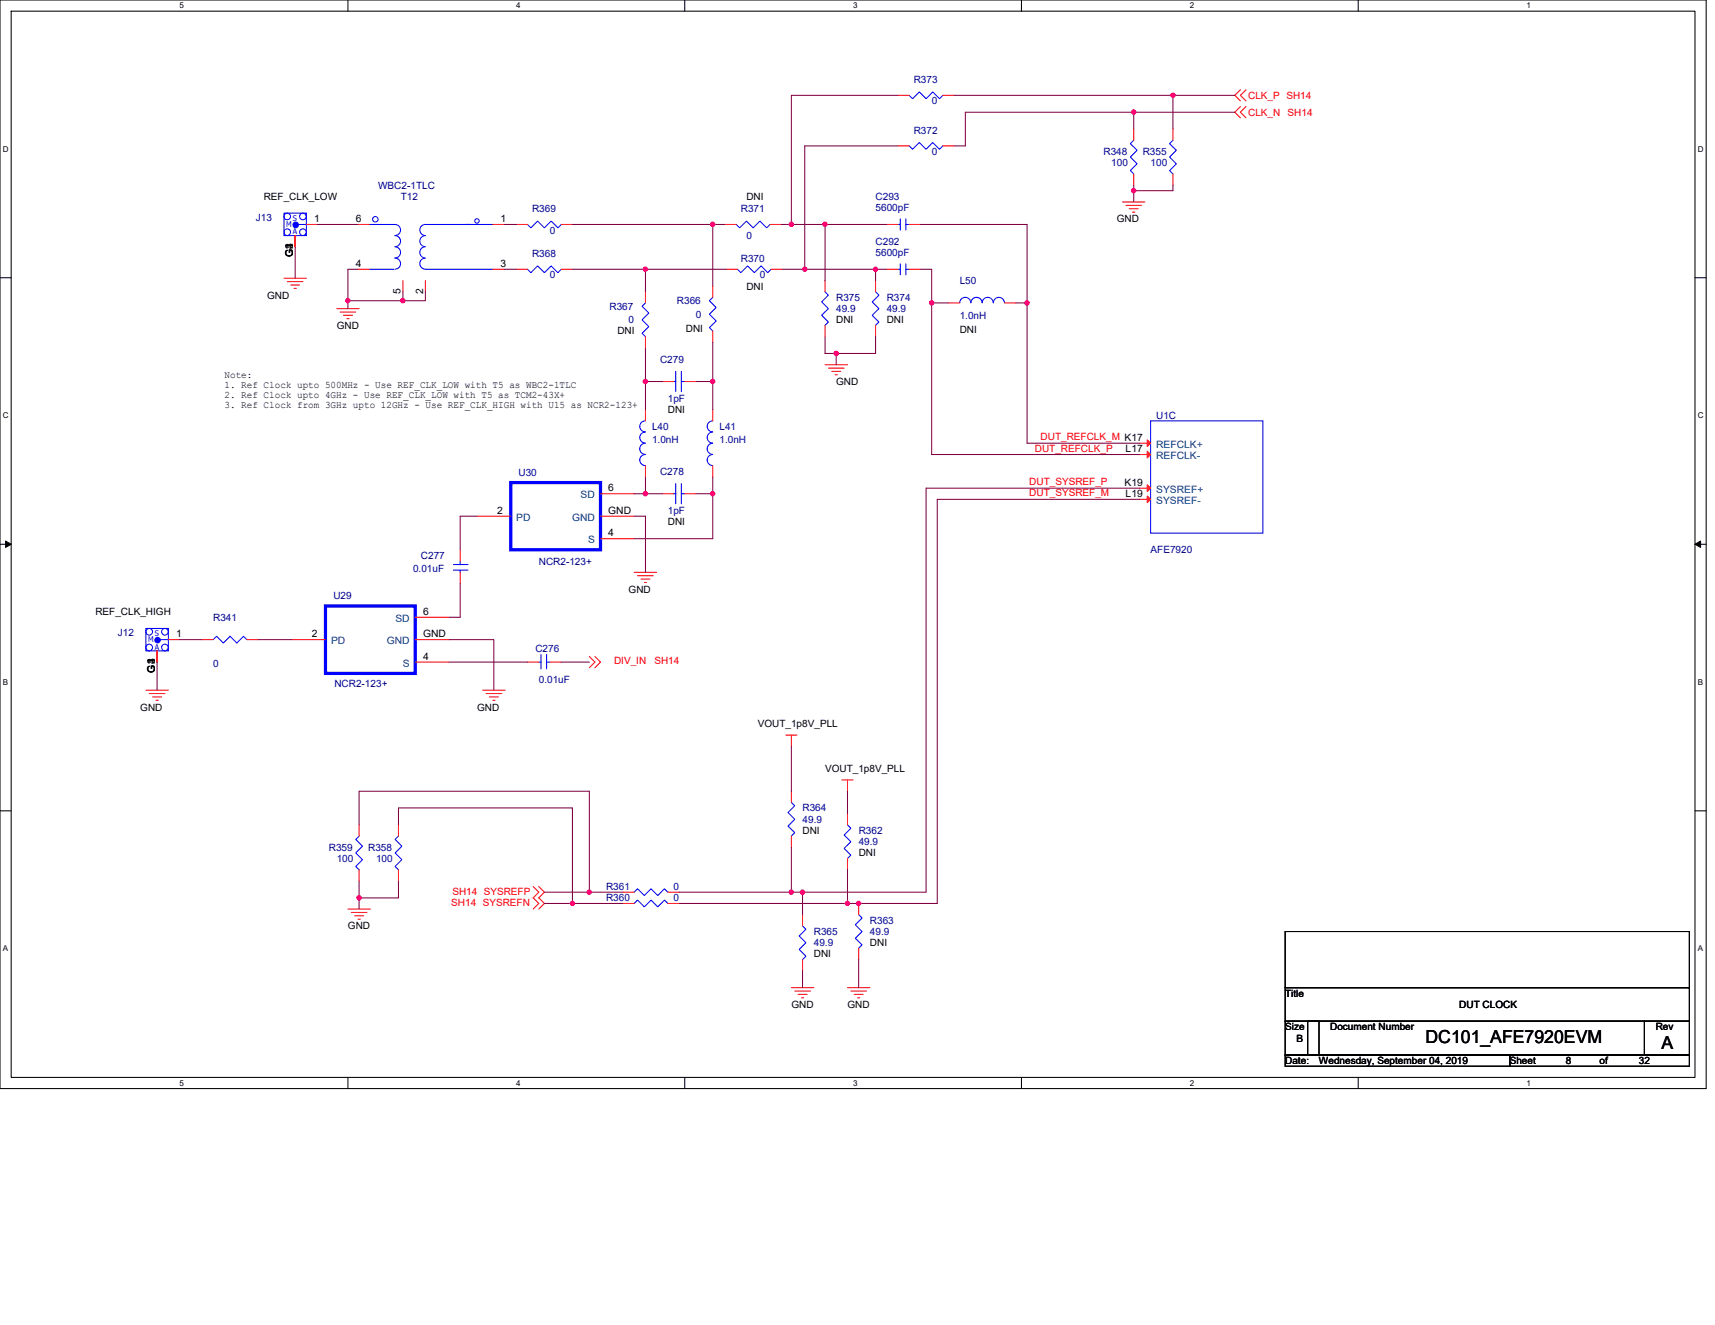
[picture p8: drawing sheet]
<svg xmlns="http://www.w3.org/2000/svg" width="279mm" height="216mm" viewBox="0 0 279 216" stroke-linecap="round" stroke-linejoin="round" font-family="sans-serif">
<path d="M0 0h278v177.4h-278zM1.8 1.8h274.3v173.8h-274.3z" fill="none" stroke="#000" stroke-width=".17"/>
<g fill="#fff">
<path d="M29.3 .2h.7v1.5h-.7z"/>
<path d="M29.3 175.7h.7v1.5h-.7z"/>
</g>
<path d="M56.7 0v1.8M56.7 175.6v1.8" fill="none" stroke="#000" stroke-width=".17"/>
<g fill="#fff">
<path d="M84.1 .2h.7v1.5h-.7z"/>
<path d="M84.1 175.7h.7v1.5h-.7z"/>
</g>
<path d="M111.5 0v1.8M111.5 175.6v1.8" fill="none" stroke="#000" stroke-width=".17"/>
<g fill="#fff">
<path d="M139 .2h.7v1.5h-.7z"/>
<path d="M139 175.7h.7v1.5h-.7z"/>
</g>
<path d="M166.4 0v1.8M166.4 175.6v1.8" fill="none" stroke="#000" stroke-width=".17"/>
<g fill="#fff">
<path d="M193.8 .2h.8v1.5h-.8z"/>
<path d="M193.8 175.7h.8v1.5h-.8z"/>
</g>
<path d="M221.3 0v1.8M221.3 175.6v1.8" fill="none" stroke="#000" stroke-width=".17"/>
<g fill="#fff">
<path d="M248.7 .2h.7v1.5h-.7z"/>
<path d="M248.7 175.7h.7v1.5h-.7z"/>
<path d="M.5 23.5h.9v1.5h-.9z"/>
<path d="M276.6 23.5h1v1.5h-1z"/>
<path d="M.5 67h.9v1.4h-.9z"/>
<path d="M276.6 67h1v1.4h-1z"/>
</g>
<path d="M0 45.3h1.8M276.1 45.3h1.9" fill="none" stroke="#000" stroke-width=".17"/>
<g fill="#fff">
<path d="M.5 110.4h.8v1.5h-.8z"/>
<path d="M276.6 110.4h.9v1.5h-.9z"/>
</g>
<path d="M0 88.7h1.8M276.1 88.7h1.9" fill="none" stroke="#000" stroke-width=".17"/>
<path d="M.9 88.2l.9 .5-.9 .5zM276.1 88.7l1-.5v1z" fill="#000" stroke="#000" stroke-width=".16"/>
<g fill="#fff">
<path d="M.5 153.8h.8v1.5h-.8z"/>
<path d="M276.6 153.8h.9v1.5h-.9z"/>
</g>
<path d="M0 132.1h1.8M276.1 132.1h1.9M209.4 151.8h65.8v9.1h-65.8zM209.4 160.9h65.8v5.5h-65.8zM209.4 166.4h5.5v5.5h-5.5zM209.4 171.9h36.6v1.8h-36.6zM213 166.4h54.9v5.5h-54.9zM246 171.9h29.2v1.8h-29.2zM267.9 166.4h7.3v5.5h-7.3z" fill="none" stroke="#000" stroke-width=".17"/>
<g fill="none" stroke="#f00" stroke-width=".17">
<path d="M146.3 15.5h1.8M153.6 15.5h1.8M202.1 14.6l-.9 .9 .9 .9M202.1 17.4l-.9 .9 .9 .9M203 14.6l-.9 .9 .9 .9M203 17.4l-.9 .9 .9 .9M48.1 38.4v1.8M49.9 36.6h1.9M58.3 36.6h1.9M80.3 36.6h1.8M84.1 36.6h1.8M91.4 36.6h1.9"/>
<path d="M118.1 36.6h1.9M125.5 36.6h1.8M144.5 36.6h1.8M146.3 23.8h1.8M148.1 36.6h1.8M153.6 23.8h1.8M182.9 32.9h3.6M183.4 33.5h2.6M184 34h1.4M184.5 34.6h.4M184.7 21v1.9M184.7 28.3v1.9"/>
<path d="M191.1 21v1.9M191.1 28.3v1.9M46.3 45.3h3.6M46.8 45.9h2.6M47.3 46.4h1.5M47.9 47h.4M54.9 50.3h3.6M55.4 50.8h2.6M55.9 51.4h1.5M56.5 51.9h.4M58.3 43.9h1.9M65.6 45.7v1.8"/>
<path d="M69.3 45.7v1.8M80.3 43.9h1.8M84.1 43.9h1.8M91.4 43.9h1.9M105.2 47.5v1.9M105.2 54.9v1.8M116.1 46.6v1.9M116.1 53.9v1.9M118.3 43.9h1.8M125.6 43.9h1.9M134.4 45.7v1.8M134.4 53v1.9"/>
<path d="M134.4 59.4h3.7M135 60h2.5M142.6 45.7v1.8M142.6 53v1.9M144.5 43.9h1.8M148.1 43.9h1.8M154.5 49.4h1.9M163.7 49.4h1.8M105.2 75.9v1.8M105.2 66.7v1.9M107.9 62.2h1.8M111.5 62.2h1.9"/>
<path d="M116.1 75.9v1.8M116.1 66.7v1.9M135.5 60.5h1.5M136.1 61.1h.3M185.6 74.1h1.9M185.6 72.2h1.9M185.6 79.5h1.9M75 93.3v1.8M75 89.6v1.8M77.7 84.1h5.5M97.8 87.8h5.5M97.8 84.1h5.5"/>
<path d="M97.8 80.5h5.5M103.3 93.3h3.7M103.9 93.8h2.5M104.4 94.4h1.5M105 94.9h.3M107.9 80.5h1.8M111.5 80.5h1.9M185.6 81.4h1.9M23.8 112.5h3.6M24.3 113h2.6M24.9 113.6h1.4M25.4 114.1h.4"/>
<path d="M25.6 106.1v1.8M27.4 104.2h1.9M32.9 104.2h1.8M40.2 104.2h1.9M47.5 104.2h5.5M67.6 107.9h5.6M67.6 104.2h5.6M67.6 100.6h5.6M78.6 112.5h3.7M79.2 113h2.5M79.7 113.6h1.5M80.3 114.1h.3"/>
<path d="M85.9 107.9h1.9M89.6 107.9h1.8M96 107l.9 .9-.9 .9M96.9 107l.9 .9-.9 .9M128 119.8h1.8M128.9 119.8v1.8M58.5 134.4v1.8M64.9 134.4v1.8M128.9 128.9v1.8M128.9 136.2v1.9M137.2 127.1h1.8M138.1 127.1v1.8"/>
<path d="M138.1 132.6v1.8M138.1 139.9v1.8M56.7 148.1h3.6M57.2 148.7h2.6M57.8 149.2h1.4M58.3 149.8h.4M58.5 141.7v1.9M64.9 141.7v1.9M86.9 144.5l.9 .9-.9 .9 .9 .9-.9 .9M87.8 144.5l.9 .9-.9 .9 .9 .9-.9 .9M101.5 145.4h1.8M101.5 147.2h1.8"/>
<path d="M108.8 145.4h1.8M108.8 147.2h1.8M130.7 149v1.9M130.7 156.4v1.8M139.9 147.2v1.8M139.9 154.5v1.9M128.9 160.9h3.7M129.5 161.5h2.5M130 162h1.5M130.6 162.6h.3M138.1 160.9h3.6M138.6 161.5h2.6"/>
<path d="M139.2 162h1.4M139.7 162.6h.4"/>
</g>
<g fill="none" stroke="#00f" stroke-width=".17">
<path d="M148.1 15.5l.6 .6 1.1-1.1 1.1 1.1 1.1-1.1 1.1 1.1 .5-.6M46.3 34.7h3.6v3.7h-3.6zM48.6 36.6h1.3M60.2 36.6h4.2a.9 .9 0 0 1 .9 .9 .9 .9 0 0 1-1 .9M64.3 38.4a.91 .91 0 0 1 1 .9 .91 .91 0 0 1-1 .9 .91 .91 0 0 1 1 .9 .91 .91 0 0 1-1 .9M69.3 38.4a.91 .91 0 0 0-.9 .9 .91 .91 0 0 0 .9 .9 .91 .91 0 0 0-.9 .9 .91 .91 0 0 0 .9 .9M75.9 36.6h4.4M76.6 36.6h-7.3a.9 .9 0 0 0-.9 .9 .9 .9 0 0 0 .9 .9M85.9 36.6l.6 .5 1.1-1.1 1.1 1.1 1.1-1.1 1.1 1.1 .5-.5M120 36.6l.5 .5 1.1-1.1 1.1 1.1 1.1-1.1 1.1 1.1 .6-.5M146.3 36.6h.4M146.7 35.6v1.9"/>
<path d="M147.6 36.6h.5M147.6 35.6v1.9M148.1 23.8l.6 .5 1.1-1.1 1.1 1.1 1.1-1.1 1.1 1.1 .5-.5M184.7 22.9l-.6 .5 1.2 1.1-1.2 1.1 1.2 1.1-1.2 1.1 .6 .5M191.1 22.9l-.6 .5 1.1 1.1-1.1 1.1 1.1 1.1-1.1 1.1 .6 .5M60.2 43.9h4M64.3 42.1a.9 .9 0 0 1 1 .9 .9 .9 0 0 1-1 .9M69.3 42.1a.91 .91 0 0 0-.9 .9 .91 .91 0 0 0 .9 .9h11M85.9 43.9l.6 .5 1.1-1.1 1.1 1.1 1.1-1.1 1.1 1.1 .5-.5M105.2 49.4l-.6 .5 1.1 1.1-1.1 1.1 1.1 1.1-1.1 1.1 .6 .6M116.1 48.5l-.5 .5 1.1 1.1-1.1 1.1 1.1 1.1-1.1 1.1 .5 .5M120.1 43.9l.6 .5 1.1-1.1 1.1 1.1 1.1-1.1 1.1 1.1 .5-.5"/>
<path d="M134.4 47.5l.6 .6-1.1 1.1 1.1 1.1-1.1 1.1 1.1 1.1-.6 .5M142.6 47.5l.6 .6-1.1 1.1 1.1 1.1-1.1 1.1 1.1 1.1-.6 .5M146.3 43.9h.4M146.7 43v1.8M147.6 43.9h.5M147.6 43v1.8M156.4 49.3a.9 .9 0 0 1 .9-.8 .9 .9 0 0 1 .9 .8M158.2 49.3a.91 .91 0 0 1 .9-.8 .91 .91 0 0 1 .9 .8M160 49.3a.9 .9 0 0 1 .9-.8 .9 .9 0 0 1 .9 .8M161.8 49.3a.9 .9 0 0 1 .9-.8 .9 .9 0 0 1 .9 .8M105.1 70.4a.91 .91 0 0 0-.9 .9 .91 .91 0 0 0 .9 .9 .92 .92 0 0 0-.9 .9 .92 .92 0 0 0 .9 1 .9 .9 0 0 0-.9 .9 .9 .9 0 0 0 .9 .9M105.1 68.6a.9 .9 0 0 0-.9 .9 .9 .9 0 0 0 .9 .9"/>
<path d="M109.7 62.2h.4M110.1 78.8v3.3M110.1 60.5v3.3M111 78.8v3.3M111 60.5v3.3M111 62.2h.5M116.1 70.4a.91 .91 0 0 0-.9 .9 .91 .91 0 0 0 .9 .9 .92 .92 0 0 0-.9 .9 .92 .92 0 0 0 .9 1 .9 .9 0 0 0-.9 .9 .9 .9 0 0 0 .9 .9M116.1 68.6a.9 .9 0 0 0-.9 .9 .9 .9 0 0 0 .9 .9M187.5 68.6h18.2v18.3h-18.2zM73.9 92h2.3M73.9 92.9h2.3M75 92.9v.4"/>
<path d="M75 91.4v.6M109.7 80.5h.4M111 80.5h.5M23.8 102.4h3.6v3.7h-3.6zM26.1 104.2h1.3M34.7 104.2l.6-.5 1.1 1.1 1.1-1.1 1.1 1.1M40.2 104.2l-.5-.5-1.1 1.1M87.8 107.9h.3M88.1 106.6v2.4M89 107.9h.6M89 106.6v2.4M58.5 136.2l-.5 .6 1.1 1.1-1.1 1.1 1.1 1.1-1.1 1.1 .5 .5"/>
<path d="M64.9 136.2l-.5 .6 1.1 1.1-1.1 1.1 1.1 1.1-1.1 1.1 .5 .5M128.9 130.7l.6 .6-1.1 1.1 1.1 1.1-1.1 1.1 1.1 1.1-.6 .5M138.1 134.4l.5 .6-1.1 1.1 1.1 1.1-1.1 1 1.1 1.1-.5 .6M103.3 145.4l.6-.6 1.1 1.1 1.1-1.1 1.1 1.1 1-1.1 .6 .6M103.3 147.2l.6-.5 1.1 1.1 1.1-1.1 1.1 1.1 1-1.1 .6 .5M130.7 150.9l.6 .5-1.1 1.1 1.1 1.1-1.1 1.1 1.1 1.1-.6 .6M139.9 149l.5 .6-1.1 1.1 1.1 1.1-1.1 1.1 1.1 1.1-.5 .5"/>
<circle cx="46.8" cy="37.8" r=".53"/>
<circle cx="46.8" cy="35.3" r=".53"/>
<circle cx="49.3" cy="35.3" r=".54"/>
<circle cx="49.3" cy="37.8" r=".54"/>
<circle cx="61.1" cy="35.7" r=".45"/>
<circle cx="77.7" cy="36" r=".36"/>
<circle cx="24.3" cy="102.9" r=".54"/>
<circle cx="24.3" cy="105.5" r=".54"/>
<circle cx="26.9" cy="102.9" r=".54"/>
<circle cx="26.9" cy="105.5" r=".54"/>
</g>
<g fill="#00f" stroke="#00f" stroke-width=".17">
<circle cx="25.7" cy="104.3" r=".45"/>
<circle cx="48.2" cy="36.6" r=".45"/>
</g>
<path d="M83.2 78.6h14.6v11h-14.6zM53 98.7h14.6v11h-14.6z" fill="none" stroke="#00f" stroke-width=".53"/>
<g fill="#f00" stroke="#f00" stroke-width=".17">
<path d="M186.9 73.5l.6 .6-.6 .5z"/>
<path d="M186.9 71.7l.6 .5-.6 .6z"/>
<path d="M186.9 80.8l.6 .6-.6 .5z"/>
<path d="M186.9 79l.6 .5-.6 .6z"/>
</g>
<g fill="none" stroke="#800040" stroke-width=".17">
<path d="M146.3 15.5h-17.4v21.1M155.4 15.5h35.7M184.7 18.3h16.5M184.7 18.3h-27.4v5.5h-1.9M184.7 18.3v2.7M191.1 15.5h10.1M191.1 15.5v5.5M51.8 36.6h6.5M82.1 36.6h2M93.3 36.6h22.8M116.1 36.6h2M116.1 36.6v10"/>
<path d="M127.3 36.6h1.6M128.9 36.6h5.5M134.4 36.6h10.1M134.4 36.6v9.1M146.3 23.8h-15.2v20.1M149.9 36.6h17.4v12.8M184.7 30.2v.9M184.7 31.1v1.8M191.1 30.2v.9h-6.4M48.1 40.2v5.1M56.7 49v1.3M56.7 49h8.9"/>
<path d="M58.3 43.9h-1.6v5.1M65.6 47.5v1.5M69.3 47.5v1.5h-3.7M82.1 43.9h2M93.3 43.9h11.9M105.2 43.9h13.1M105.2 43.9v3.6M105.2 56.7v5.5M116.1 55.8v6.4M127.5 43.9h3.6M131.1 43.9h11.5M134.4 54.9v2.7h1.8"/>
<path d="M136.2 57.6v1.8M142.6 43.9v1.8M142.6 54.9v2.7h-6.4M142.6 43.9h1.9M149.9 43.9h1.9v5.5M151.8 49.4h2.7M151.8 49.4v24.7h33.8M165.5 49.4h1.8M167.3 49.4v22.8h18.3M105.2 62.2h2.7M105.2 77.7v2.8M105.2 62.2v4.5"/>
<path d="M113.4 62.2h2.7M116.1 77.7v2.8M116.1 62.2v4.5M185.6 79.5h-34.7v65.9h-20.2M75 95.1v5.5h-1.8M77.7 84.1h-2.7v5.5M103.3 80.5h1.9M103.3 84.1h1.9v9.2M105.2 80.5h2.7M113.4 80.5h2.7M116.1 80.5v7.3h-12.8M185.6 81.4h-32.9v65.8h-14.6"/>
<path d="M25.6 107.9v4.6M29.3 104.2h3.6M42.1 104.2h5.4M73.2 107.9h12.7M73.2 104.2h7.3v8.3M91.4 107.9h4.6M58.5 134.4v-5.5h37.5v16.5M64.9 134.4v-2.7h28.4v15.5M128.9 138.1v7.3M128.9 121.6v7.3M138.1 128.9v3.7M58.5 143.6v2.7"/>
<path d="M58.5 146.3v1.8M64.9 143.6v2.7h-6.4M88.7 145.4h7.3M88.7 147.2h4.6M93.3 147.2h8.2M96 145.4h5.5M110.6 145.4h18.3M110.6 147.2h27.5M128.9 145.4h1.8M130.7 158.2v2.7M130.7 145.4v3.6M138.1 141.7v5.5"/>
<path d="M139.9 156.4v4.5"/>
</g>
<g fill="#f0f" stroke="#f0f" stroke-width=".17">
<circle cx="167.3" cy="49.4" r=".36"/>
<circle cx="151.8" cy="49.4" r=".36"/>
<circle cx="139.9" cy="147.2" r=".35"/>
<circle cx="130.7" cy="145.4" r=".36"/>
<circle cx="128.9" cy="145.4" r=".36"/>
<circle cx="191.1" cy="15.5" r=".36"/>
<circle cx="184.7" cy="18.3" r=".36"/>
<circle cx="184.7" cy="31.1" r=".36"/>
<circle cx="58.5" cy="146.3" r=".36"/>
<circle cx="96" cy="145.4" r=".36"/>
<circle cx="93.2" cy="147.2" r=".35"/>
<circle cx="105.1" cy="43.9" r=".36"/>
<circle cx="116.1" cy="62.2" r=".35"/>
<circle cx="105.1" cy="62.2" r=".36"/>
<circle cx="105.1" cy="80.4" r=".36"/>
<circle cx="116.1" cy="80.4" r=".35"/>
<circle cx="138.1" cy="147.2" r=".35"/>
<circle cx="56.7" cy="49" r=".35"/>
<circle cx="65.6" cy="49" r=".36"/>
<circle cx="116.1" cy="36.6" r=".36"/>
<circle cx="134.4" cy="36.6" r=".36"/>
<circle cx="128.9" cy="36.6" r=".36"/>
<circle cx="142.6" cy="43.9" r=".35"/>
<circle cx="131.1" cy="43.9" r=".36"/>
<circle cx="136.2" cy="57.6" r=".36"/>
</g>
<g font-size="2.9">
<text x="232.2" y="169.9">DC101_AFE7920EVM</text>
<text x="270.7" y="170.9">A</text>
</g>
<g font-size="1.7">
<text x="47.7" y="41.9" transform="rotate(-90 47.7 41.9)">G1</text>
<text x="47.7" y="40.6" transform="rotate(-90 47.7 40.6)">2</text>
<text x="47.7" y="40.6" transform="rotate(-90 47.7 40.6)">3</text>
<text x="47.7" y="40.6" transform="rotate(-90 47.7 40.6)">4</text>
<text x="51.2" y="36.2">1</text>
<text x="58" y="36.2">6</text>
<text x="81.6" y="36.2">1</text>
<text x="58" y="43.5">4</text>
<text x="65.3" y="47.9" transform="rotate(-90 65.3 47.9)">5</text>
<text x="68.9" y="47.9" transform="rotate(-90 68.9 47.9)">2</text>
<text x="81.6" y="43.5">3</text>
<text x="183.4" y="73.7">L17</text>
<text x="81" y="83.7">2</text>
<text x="99.1" y="83.7">GND</text>
<text x="99.1" y="80.1">6</text>
<text x="183.2" y="79.2">K19</text>
<text x="183.4" y="81">L19</text>
<text x="99.1" y="87.4">4</text>
<text x="68.9" y="100.2">6</text>
<text x="28.7" y="103.8">1</text>
<text x="50.8" y="103.8">2</text>
<text x="68.9" y="107.5">4</text>
<text x="68.9" y="103.8">GND</text>
<text x="25.2" y="109.6" transform="rotate(-90 25.2 109.6)">G1</text>
<text x="25.2" y="108.3" transform="rotate(-90 25.2 108.3)">2</text>
<text x="25.2" y="108.3" transform="rotate(-90 25.2 108.3)">3</text>
<text x="25.2" y="108.3" transform="rotate(-90 25.2 108.3)">4</text>
</g>
<g font-size="1.7" fill="#004080">
<text x="188.4" y="74.8">REFCLK-</text>
<text x="188.4" y="73">REFCLK+</text>
<text x="94.6" y="81.2">SD</text>
<text x="188.4" y="82.1">SYSREF-</text>
<text x="188.4" y="80.3">SYSREF+</text>
<text x="84.1" y="84.9">PD</text>
<text x="93.2" y="84.9">GND</text>
<text x="95.8" y="88.5">S</text>
<text x="64.4" y="101.3">SD</text>
<text x="53.9" y="105">PD</text>
<text x="63" y="105">GND</text>
<text x="65.6" y="108.6">S</text>
</g>
<g font-size="1.6" fill="#000080">
<text x="148.9" y="13.5">R373</text>
<text x="151.8" y="17">0</text>
<text x="148.9" y="21.8">R372</text>
<text x="151.8" y="25.3">0</text>
<text x="179.8" y="25.3">R348</text>
<text x="181" y="27.1">100</text>
<text x="186.2" y="25.3">R355</text>
<text x="187.5" y="27.1">100</text>
<text x="61.6" y="30.7">WBC2-1TLC</text>
<text x="65.3" y="32.6">T12</text>
<text x="86.7" y="34.6">R369</text>
<text x="120.7" y="34.6">R371</text>
<text x="142.6" y="32.6">C293</text>
<text x="142.6" y="34.4">5600pF</text>
<text x="41.7" y="36">J13</text>
<text x="86.7" y="41.9">R368</text>
<text x="89.6" y="38.1">0</text>
<text x="121.6" y="39">0</text>
<text x="142.6" y="39.9">C292</text>
<text x="142.6" y="41.7">5600pF</text>
<text x="89.6" y="45.4">0</text>
<text x="120.7" y="42.6">R370</text>
<text x="123.8" y="45.4">0</text>
<text x="156.4" y="46.3">L50</text>
<text x="99.3" y="50.5">R367</text>
<text x="102.4" y="52.7">0</text>
<text x="110.3" y="49.6">R366</text>
<text x="113.4" y="51.8">0</text>
<text x="136.2" y="49">R375</text>
<text x="136.2" y="50.8">49.9</text>
<text x="144.5" y="49">R374</text>
<text x="144.5" y="50.8">49.9</text>
<text x="156.4" y="51.9">1.0nH</text>
<text x="107.5" y="59.1">C279</text>
<text x="108.8" y="65.5">1pF</text>
<text x="106.2" y="70.1">L40</text>
<text x="117.2" y="70.1">L41</text>
<text x="188.4" y="68.2">U1C</text>
<text x="84.5" y="77.6">U30</text>
<text x="106.2" y="72.2">1.0nH</text>
<text x="107.5" y="77.4">C278</text>
<text x="117.2" y="72.2">1.0nH</text>
<text x="108.8" y="83.8">1pF</text>
<text x="67.3" y="93.3">0.01uF</text>
<text x="68.6" y="91.1">C277</text>
<text x="87.8" y="92">NCR2-123+</text>
<text x="187.5" y="90.2">AFE7920</text>
<text x="34.7" y="101.1">R341</text>
<text x="54.3" y="97.7">U29</text>
<text x="19.2" y="103.7">J12</text>
<text x="87.2" y="106.3">C276</text>
<text x="34.7" y="108.6">0</text>
<text x="54.5" y="111.9">NCR2-123+</text>
<text x="87.8" y="111.2">0.01uF</text>
<text x="130.7" y="132.2">R364</text>
<text x="130.7" y="134.1">49.9</text>
<text x="139.9" y="135.9">R362</text>
<text x="139.9" y="137.7">49.9</text>
<text x="53.6" y="138.6">R359</text>
<text x="54.9" y="140.5">100</text>
<text x="60" y="138.6">R358</text>
<text x="61.3" y="140.5">100</text>
<text x="98.7" y="145">R361</text>
<text x="98.7" y="146.9">R360</text>
<text x="109.7" y="145">0</text>
<text x="109.7" y="146.9">0</text>
<text x="132.6" y="152.4">R365</text>
<text x="132.6" y="154.2">49.9</text>
<text x="141.7" y="150.5">R363</text>
<text x="141.7" y="152.4">49.9</text>
</g>
<g font-size="1.6" fill="#f00">
<text x="203.3" y="16.1">CLK_P SH14</text>
<text x="203.3" y="18.8">CLK_N</text>
<text x="209.8" y="18.8">SH14</text>
<text x="169.5" y="71.8">DUT_REFCLK_M K17</text>
<text x="168.6" y="73.6">DUT_REFCLK_P</text>
<text x="167.7" y="79.1">DUT_SYSREF_P</text>
<text x="167.7" y="80.9">DUT_SYSREF_M</text>
<text x="100" y="108.3">DIV_IN</text>
<text x="106.6" y="108.3">SH14</text>
<text x="73.5" y="147.6">SH14 SYSREFN</text>
<text x="73.7" y="145.8">SH14 SYSREFP</text>
</g>
<g font-size="1.6">
<text x="43" y="32.6">REF_CLK_LOW</text>
<text x="121.6" y="32.6">DNI</text>
<text x="181.9" y="36.2">GND</text>
<text x="121.6" y="47.2">DNI</text>
<text x="43.5" y="48.7">GND</text>
<text x="54.9" y="53.6">GND</text>
<text x="136.2" y="52.7">DNI</text>
<text x="144.5" y="52.7">DNI</text>
<text x="100.6" y="54.5">DNI</text>
<text x="111.7" y="54.1">DNI</text>
<text x="156.4" y="54.3">DNI</text>
<text x="36.6" y="61.6">Note:</text>
<text x="36.6" y="63.2">1. Ref Clock upto 500MHz - Use REF_CLK_LOW with T5 as WBC2-1TLC</text>
<text x="36.6" y="64.9">2. Ref Clock upto 4GHz - Use REF_CLK_LOW with T5 as TCM2-43X+</text>
<text x="136.2" y="62.7">GND</text>
<text x="36.6" y="66.5">3. Ref Clock from 3GHz upto 12GHz - Use REF_CLK_HIGH with U15 as NCR2-123+</text>
<text x="108.8" y="67.3">DNI</text>
<text x="108.8" y="85.6">DNI</text>
<text x="15.5" y="100.2">REF_CLK_HIGH</text>
<text x="102.4" y="96.6">GND</text>
<text x="22.9" y="115.8">GND</text>
<text x="77.7" y="115.8">GND</text>
<text x="123.4" y="118.5">VOUT_1p8V_PLL</text>
<text x="134.4" y="125.8">VOUT_1p8V_PLL</text>
<text x="130.7" y="135.9">DNI</text>
<text x="139.9" y="139.6">DNI</text>
<text x="56.7" y="151.4">GND</text>
<text x="132.6" y="156">DNI</text>
<text x="141.7" y="154.2">DNI</text>
<text x="128.9" y="164.2">GND</text>
<text x="138.1" y="164.2">GND</text>
<text x="209.4" y="162.4">Title</text>
<text x="209.4" y="167.9">Size</text>
<text x="216.7" y="167.9">Document Number</text>
<text x="237.7" y="164.2">DUT CLOCK</text>
<text x="269.7" y="167.9">Rev</text>
<text x="209.4" y="173.4">Date:</text>
<text x="211.2" y="169.7">B</text>
<text x="214.9" y="173.4">Wednesday, September 04, 2019</text>
<text x="246" y="173.4">Sheet</text>
<text x="255.1" y="173.4">8</text>
<text x="260.6" y="173.4">of</text>
<text x="267" y="173.4">32</text>
</g>
<g font-size="1.3">
<text x="29.3" y="1.4">5</text>
<text x="84.1" y="1.4">4</text>
<text x="139" y="1.4">3</text>
<text x="193.8" y="1.4">2</text>
<text x="248.7" y="1.4">1</text>
<text x=".5" y="24.7">D</text>
<text x="276.6" y="24.7">D</text>
<text x=".5" y="68.2">C</text>
<text x="276.6" y="68.2">C</text>
<text x=".5" y="111.6">B</text>
<text x="276.6" y="111.6">B</text>
<text x=".5" y="155">A</text>
<text x="276.6" y="155">A</text>
<text x="29.3" y="176.9">5</text>
<text x="84.1" y="176.9">4</text>
<text x="139" y="176.9">3</text>
<text x="193.8" y="176.9">2</text>
<text x="248.7" y="176.9">1</text>
</g>
<g font-size="1.3" fill="#00f">
<text x="46.6" y="36.9">M</text>
<text x="47.7" y="36">S</text>
<text x="47.7" y="38.2">A</text>
<text x="24.1" y="104.6">M</text>
<text x="25.2" y="103.7">S</text>
<text x="25.2" y="105.9">A</text>
</g>
</svg>
